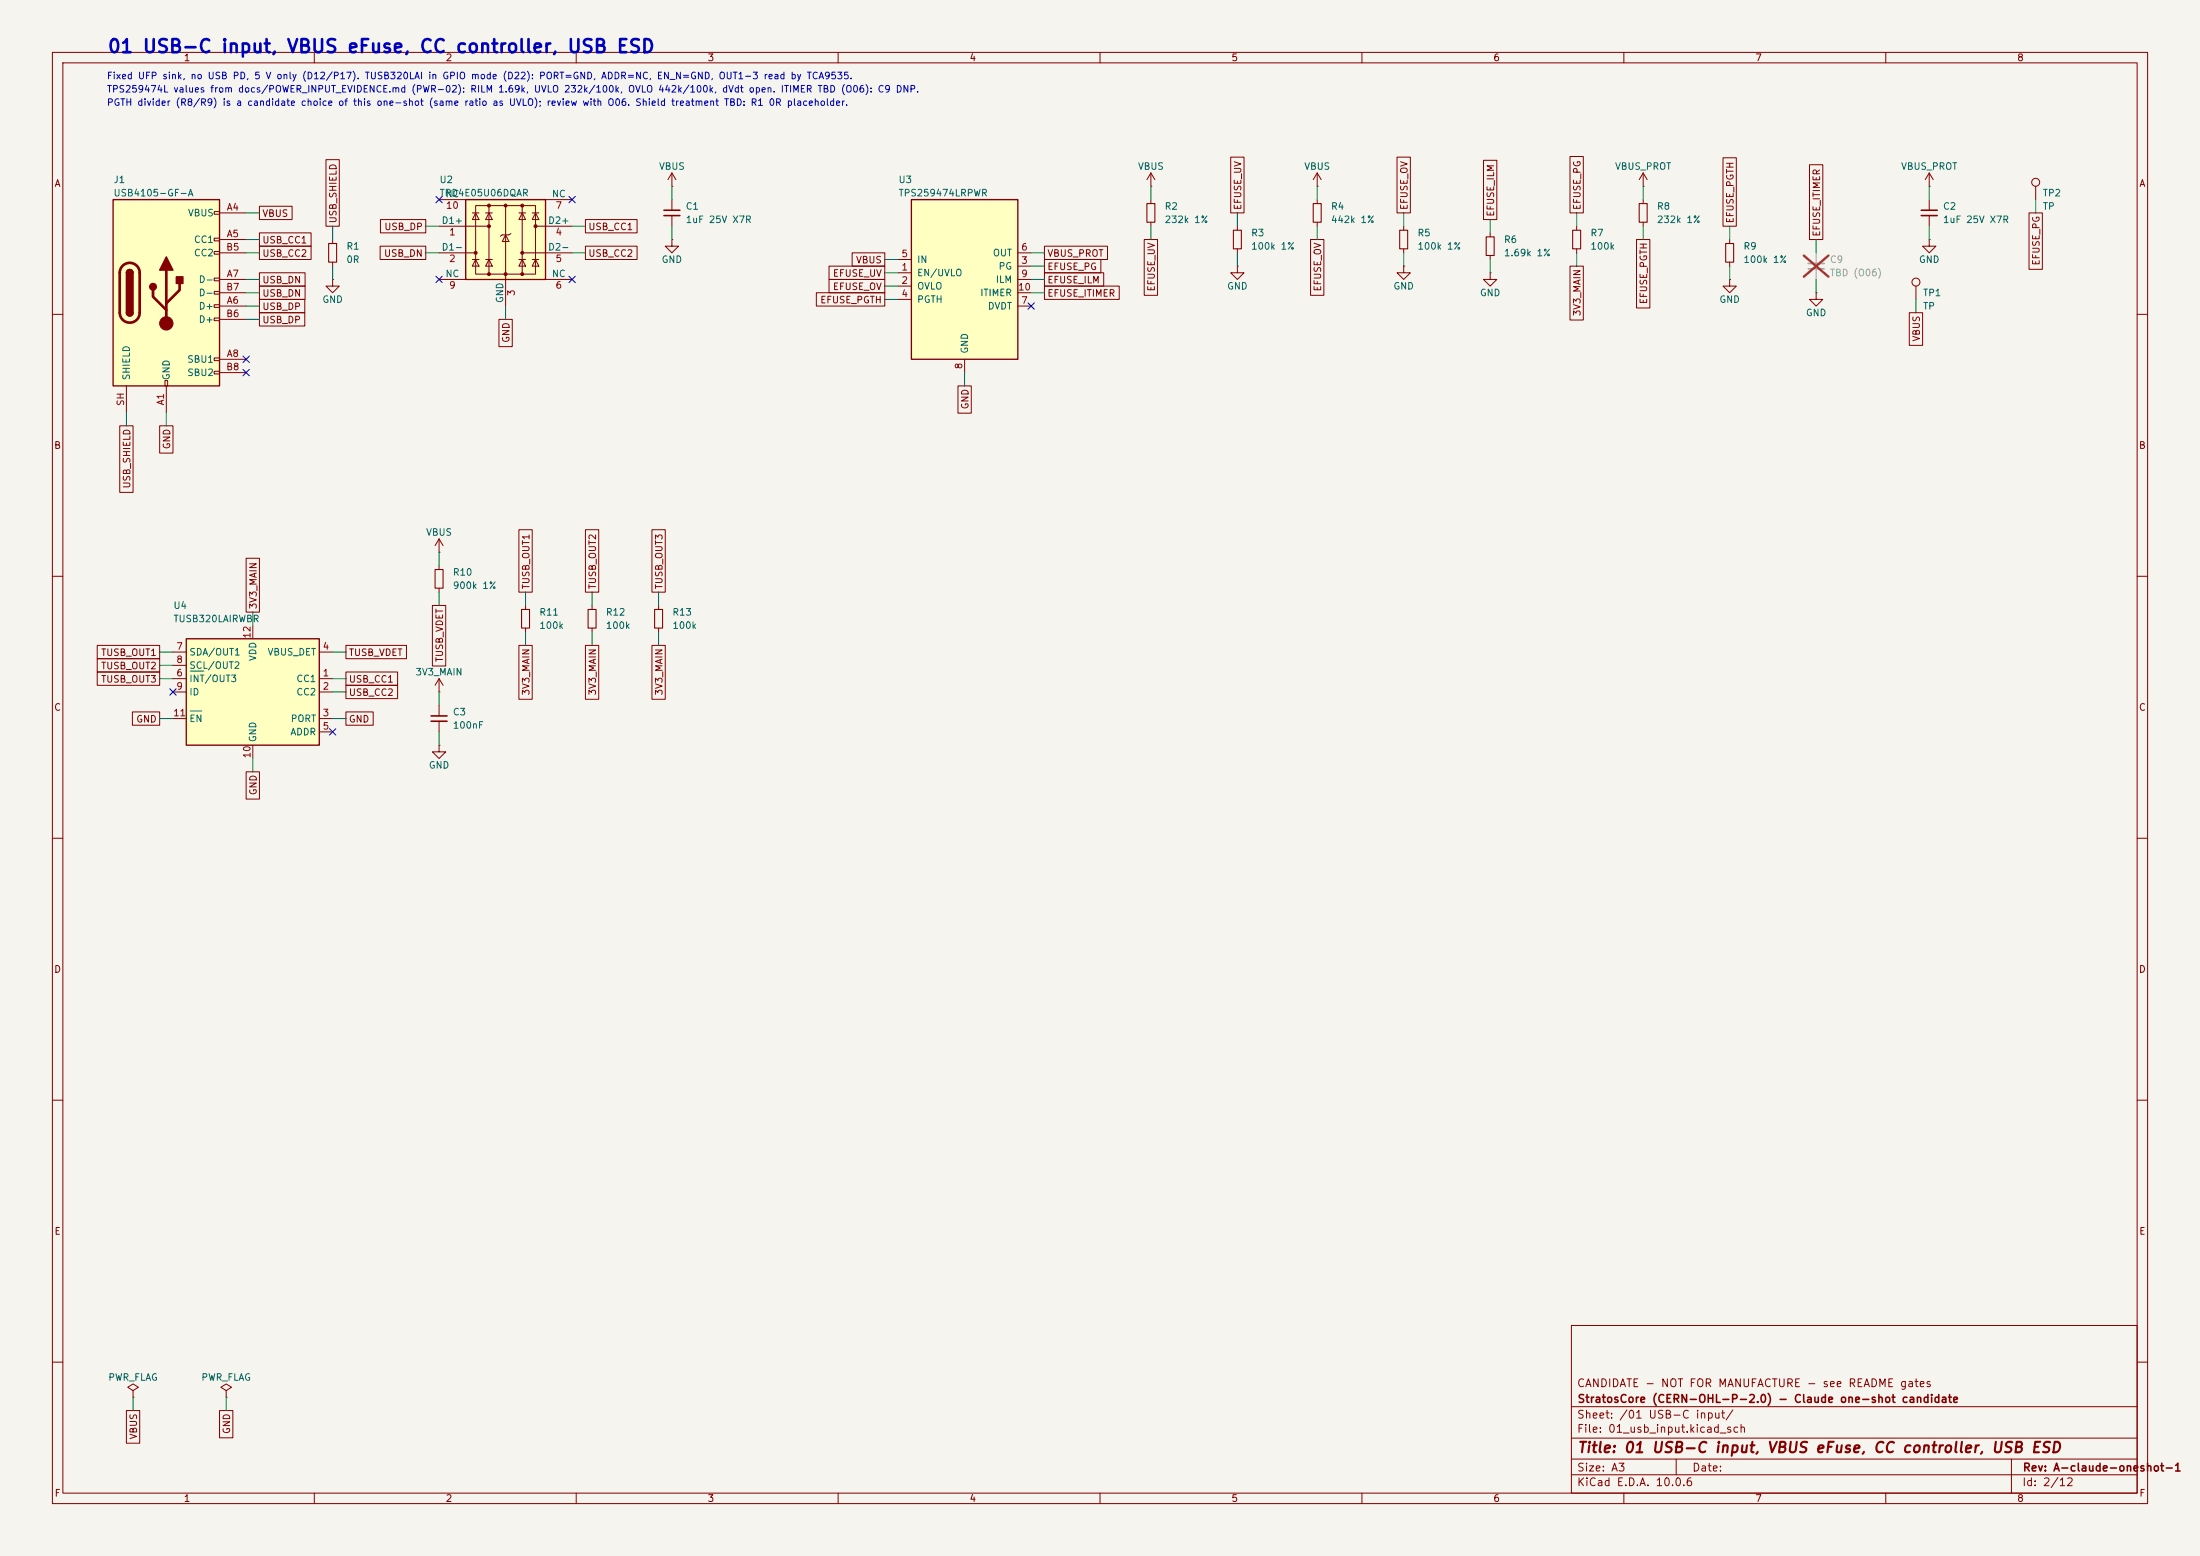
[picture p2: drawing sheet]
<svg xmlns="http://www.w3.org/2000/svg" width="420mm" height="297mm" viewBox="0 0 420 297" stroke-linecap="round" stroke-linejoin="round" font-family="sans-serif">
<path d="M0 0h420v297h-420z" fill="#f5f4ef" stroke="#f5f4ef" stroke-width=".19"/>
<g fill="none" stroke="#840000" stroke-width=".19">
<path d="M10 10h400v277h-400zM12 12h396v273h-396zM60 10v2M110 10v2M160 10v2M210 10v2M260 10v2M310 10v2M360 10v2M128.3 38.1v2M388.6 35.6v2.5M63.5 53.3v1.3h1.3l-1.3 1.3-1.3-1.3h1.3"/>
<path d="M63.5 53.3h.1M128.3 45.7v1.3h1.2l-1.2 1.3-1.3-1.3h1.3M128.3 45.7h.1M128.3 41.1v2.1M236.2 43.2v.7M236.2 47.5v.8M10 60h2M408 60h2M10 110h2M408 110h2M10 160h2M408 160h2"/>
<path d="M10 210h2M408 210h2M300 253h108v32h-108zM10 260h2M300 278.5h108M300 274.5h108M300 268.5h108M320 278.5v3M384 278.5v6.5M408 260h2M60 285v2M110 285v2"/>
<path d="M160 285v2M210 285v2M260 285v2M300 281.5h108M310 285v2M360 285v2"/>
<circle cx="388.6" cy="34.8" r=".76"/>
</g>
<path d="M235.5 43.9h1.5v3.6h-1.5z" fill="none" stroke="#840000" stroke-width=".2"/>
<path d="M126.7 40.1h3.1M126.7 41.1h3.1" fill="none" stroke="#840000" stroke-width=".3"/>
<path d="M88.9 38.1h15.2v15.2h-15.2z" fill="#ffffc2"/>
<g fill="none" stroke="#840000" stroke-width=".19">
<path d="M83.8 38.1h5.1M90.8 39.2h11.4v13.1h-11.4zM93.3 39.2v13.1M96.5 39.2v19.2M99.7 39.2v13.1M104.1 38.1h5.1M313.7 35.6h.1M313.7 33l-.8 1.3M313.7 33l.8 1.3M313.7 33v2.6M63.5 45.7v.8M63.5 50v.8"/>
<path d="M83.8 43.2h9.5M83.8 48.3h7M83.8 53.3h5.1M90.2 40.6h1.2M90.2 49.5h1.2M90.8 40.6l.6 1.3h-1.2zM90.8 49.5l.6 1.3h-1.2zM92.7 40.6h1.3M92.7 49.5h1.3M93.3 40.6l.7 1.3h-1.3zM93.3 49.5l.7 1.3h-1.3zM96.5 44.8l.7 1.3h-1.3z"/>
<path d="M97.5 44.6l-.3 .2h-1.3l-.4 .3M99.1 40.6h1.2M99.1 49.5h1.2M99.7 40.6l.6 1.3h-1.2zM99.7 49.5l.6 1.3h-1.2zM99.7 48.3h9.5M101.6 40.6h1.3M101.6 49.5h1.3M102.2 40.6l.7 1.3h-1.3zM102.2 49.5l.7 1.3h-1.3zM102.2 43.2h7M104.1 53.3h5.1"/>
<path d="M330.2 45.7v.8M330.2 50v.8"/>
</g>
<path d="M88.9 38.1h15.2v15.2h-15.2z" fill="none" stroke="#840000" stroke-width=".25"/>
<g fill="#840000" stroke="#840000" stroke-width=".19">
<circle cx="90.8" cy="48.3" r=".28"/>
<circle cx="93.3" cy="39.2" r=".28"/>
<circle cx="93.3" cy="43.2" r=".28"/>
<circle cx="93.3" cy="52.3" r=".28"/>
<circle cx="96.5" cy="39.2" r=".28"/>
<circle cx="96.5" cy="52.3" r=".28"/>
<circle cx="99.7" cy="39.2" r=".28"/>
<circle cx="99.7" cy="48.3" r=".28"/>
<circle cx="99.7" cy="52.3" r=".28"/>
<circle cx="102.2" cy="43.2" r=".28"/>
</g>
<path d="M62.7 46.5h1.6v3.5h-1.6zM329.4 46.5h1.6v3.5h-1.6z" fill="none" stroke="#840000" stroke-width=".2"/>
<path d="M35.6 121.9h25.4v20.3h-25.4z" fill="#ffffc2"/>
<path d="M35.6 121.9h25.4v20.3h-25.4z" fill="none" stroke="#840000" stroke-width=".25"/>
<g fill="none" stroke="#840000" stroke-width=".19">
<path d="M128.3 35.6h.1M128.3 33l-.8 1.3M128.3 33l.7 1.3M128.3 33v2.6M219.7 35.6h.1M219.7 33l-.8 1.3M219.7 33l.8 1.3M219.7 33v2.6M219.7 38.1v.8M368.3 35.6h.1M368.3 33v2.6M368.3 38.1v2"/>
<path d="M368.3 33l-.8 1.3M368.3 33l.8 1.3M219.7 42.4v.8M236.2 50.8v1.3h1.3l-1.3 1.2-1.3-1.2h1.3M236.2 50.8h.1M268 43.2v.7M268 47.5v.8M284.5 52.1v1.2h1.2l-1.2 1.3-1.3-1.3h1.3M284.5 52.1h.1M284.5 44.5v.7M284.5 48.8v.7M330.2 53.3v1.3h1.3l-1.3 1.3-1.3-1.3h1.3"/>
<path d="M330.2 53.3h.1M346.7 55.9v1.3h1.3l-1.3 1.2-1.3-1.2h1.3M346.7 55.9h.1M365.8 54.6v2.6M368.3 45.7v1.3h1.3l-1.3 1.3-1.3-1.3h1.3M368.3 45.7h.1M368.3 41.1v2.1M48.3 119.4v2.5M83.8 105.4h.1M83.8 102.9v2.5M83.8 108v.7M83.8 112.3v.7"/>
<path d="M83.8 102.9l-.7 1.2M83.8 102.9l.8 1.2M100.3 115.6v.7M100.3 119.9v.8M113 115.6v.7M113 119.9v.8M125.7 115.6v.7M125.7 119.9v.8M33 129.5h2.6M33 132.1h2.6M33 137.2h2.6M33 124.5h2.6"/>
<path d="M33 127h2.6M61 129.5h2.5M61 132.1h2.5M61 137.2h2.5M61 124.5h2.5M61 139.7h2.5M83.8 132.1h.1M83.8 129.5v2.6M83.8 134.6v2.1M83.8 137.7v2M83.8 129.5l-.7 1.3M83.8 129.5l.8 1.3"/>
<path d="M48.3 142.2v2.6M83.8 142.2v1.3h1.3l-1.3 1.3-1.3-1.3h1.3M83.8 142.2h.1M25.4 265.4l1-.6-1-.6-1 .6 1 .6v1.3M25.4 266.7h.1"/>
<circle cx="365.8" cy="53.8" r=".76"/>
</g>
<path d="M36.3 128.1h2.6M36.3 135.7h2.2" fill="none" stroke="#006464" stroke-width=".19"/>
<path d="M218.9 38.9h1.6v3.5h-1.6zM267.2 43.9h1.5v3.6h-1.5zM283.7 45.2h1.5v3.6h-1.5zM83.1 108.7h1.5v3.6h-1.5zM99.6 116.3h1.5v3.6h-1.5zM112.3 116.3h1.5v3.6h-1.5zM125 116.3h1.5v3.6h-1.5z" fill="none" stroke="#840000" stroke-width=".2"/>
<path d="M345.2 50.3h3M345.2 51.3h3" fill="none" stroke="#9c9b98" stroke-width=".3"/>
<path d="M346.7 48.3v2M346.7 51.3v2" fill="none" stroke="#9c9b98" stroke-width=".19"/>
<path d="M344.4 48.8l4.7 4M349.1 48.8l-4.7 4" fill="none" stroke="#e12e31" stroke-width=".46"/>
<path d="M366.8 40.1h3M366.8 41.1h3M82.3 136.7h3M82.3 137.7h3" fill="none" stroke="#840000" stroke-width=".3"/>
<path d="M174 38.1h20.3v30.5h-20.3z" fill="#ffffc2"/>
<path d="M174 38.1h20.3v30.5h-20.3z" fill="none" stroke="#840000" stroke-width=".25"/>
<path d="M171.4 52.1h2.6M171.4 54.6h2.6M171.4 57.2h2.6M171.4 49.5h2.6M194.3 50.8h2.5M194.3 48.3h2.5M194.3 58.4h2.5M194.3 53.3h2.5M194.3 55.9h2.5M184.1 68.6v2.5M43.2 265.4l1-.6-1-.6-1 .6 1 .6v1.3M43.2 266.7h.1" fill="none" stroke="#840000" stroke-width=".19"/>
<path d="M21.6 38.1h20.3v35.6h-20.3z" fill="#ffffc2"/>
<g fill="none" stroke="#840000" stroke-width=".19">
<path d="M49.5 39.4h6.3v2.5h-6.3zM62.2 30.5h2.6v12.7h-2.6zM234.9 30h2.6v10.6h-2.6zM251.5 35.6h.1M251.5 33l-.8 1.3M251.5 33l.7 1.3M251.5 33v2.6M251.5 38.1v.8M266.7 30h2.5v10.6h-2.5zM283.2 30.6h2.6v11.3h-2.6zM299.7 29.9h2.6v10.7h-2.6zM313.7 38.1v.8"/>
<path d="M328.9 30.1h2.6v13.1h-2.6zM345.4 31.4h2.6v14.3h-2.6zM40.9 40.4h1v.5h-1zM40.9 45.5h1v.5h-1zM40.9 48h1v.5h-1zM40.9 53.1h1v.5h-1zM40.9 55.6h1v.5h-1zM40.9 58.2h1v.5h-1zM41.9 40.6h5.1M41.9 45.7h5.1M41.9 58.4h5.1M41.9 53.3h5.1"/>
<path d="M41.9 48.3h5.1M41.9 55.9h5.1M49.5 54.6h8.7v2.6h-8.7zM49.5 52.1h8.7v2.5h-8.7zM49.5 57.1h8.7v2.6h-8.7zM49.5 59.7h8.7v2.5h-8.7zM49.5 47h9.9v2.5h-9.9zM49.5 44.4h9.9v2.6h-9.9zM72.6 47h8.7v2.5h-8.7zM72.6 41.9h8.7v2.6h-8.7zM111.8 47h9.8v2.5h-9.8zM111.8 41.9h9.8v2.6h-9.8z"/>
<path d="M155.8 55.9h13.1v2.5h-13.1zM158.3 53.3h10.6v2.6h-10.6zM158.3 50.8h10.6v2.5h-10.6zM162.7 48.3h6.2v2.5h-6.2zM199.4 52.1h11.3v2.5h-11.3zM199.4 49.5h10.8v2.6h-10.8zM199.4 47h12v2.5h-12zM199.4 54.6h14.3v2.6h-14.3zM218.4 45.7h2.6v10.7h-2.6zM250.2 45.7h2.5v10.7h-2.5zM251.5 42.4v.8M268 50.8v1.3h1.2l-1.2 1.2-1.3-1.2h1.3"/>
<path d="M268 50.8h.1M299.7 50.8h2.6v10.3h-2.6zM301 43.2v.7M301 47.5v.8M312.4 45.7h2.6v13.1h-2.6zM313.7 42.4v.8M364.5 59.7h2.5v6.2h-2.5zM387.3 40.6h2.6v10.8h-2.6zM24.1 73.7v5M31.5 72.6h.5v1.1h-.5zM31.7 73.7v5M40.9 60.7h1v.5h-1z"/>
<path d="M40.9 68.3h1v.5h-1zM40.9 70.9h1v.5h-1zM41.9 68.6h5.1M41.9 61h5.1M41.9 71.1h5.1M95.2 61h2.6v5.2h-2.6zM182.9 73.7h2.5v5.2h-2.5zM22.9 81.3h2.5v12.7h-2.5zM30.5 81.3h2.5v5.2h-2.5zM47 106.6h2.5v10.2h-2.5zM82.5 115.6h2.6v11.5h-2.6zM99.1 101.1h2.5v11.9h-2.5z"/>
<path d="M111.8 101.1h2.5v11.9h-2.5zM124.5 101.1h2.5v11.9h-2.5zM18.6 128.3h11.9v2.5h-11.9zM18.6 123.2h11.9v2.5h-11.9zM18.6 125.7h11.9v2.6h-11.9zM25.3 135.9h5.2v2.5h-5.2zM66 130.8h9.9v2.6h-9.9zM66 135.9h5.2v2.5h-5.2zM66 123.2h11.6v2.5h-11.6zM66 128.3h9.9v2.5h-9.9zM99.1 123.2h2.5v10.3h-2.5zM111.8 123.2h2.5v10.3h-2.5z"/>
<path d="M124.5 123.2h2.5v10.3h-2.5zM47 147.3h2.5v5.2h-2.5zM24.1 269.2h2.6v6.3h-2.6zM41.9 269.2h2.6v5.2h-2.6z"/>
</g>
<path d="M21.6 38.1h20.3v35.6h-20.3zM24.1 52.1a.64 .64 0 0 1 .7-.7 .64 .64 0 0 1 .6 .7M24.1 59.7a.64 .64 0 0 0 .7 .6 .64 .64 0 0 0 .6-.6" fill="none" stroke="#840000" stroke-width=".25"/>
<path d="M23.4 50.7a1.9 1.9 0 0 1 2.1-.4 1.9 1.9 0 0 1 1.2 1.8v7.6a1.91 1.91 0 0 1-1.9 1.9 1.91 1.91 0 0 1-1.9-1.9v-7.8l.1-.6zM29.2 55.4v1.2l2.5 2.6M31.7 51.6v10.1M34.3 54.1v1.3l-2.6 2.5" fill="none" stroke="#840000" stroke-width=".51"/>
<g fill="#840000" stroke="#840000" stroke-width=".25">
<path d="M24.1 52.1h1.3v7.6h-1.3z"/>
<path d="M24.3 51.6a.64 .64 0 0 1 .7-.1 .64 .64 0 0 1 .4 .6h-1.3z"/>
<path d="M24.1 59.7h1.3a.64 .64 0 0 1-.6 .6 .64 .64 0 0 1-.7-.6z"/>
<path d="M31.7 49l1.3 2.6h-2.5z"/>
<path d="M33.7 52.8h1.2v1.3h-1.2z"/>
<circle cx="29.2" cy="54.7" r=".63"/>
</g>
<circle cx="31.7" cy="61.7" r="1.27" fill="#840000" stroke="#840000" stroke-width=".19"/>
<path d="M250.7 38.9h1.5v3.5h-1.5zM312.9 38.9h1.6v3.5h-1.6zM300.2 43.9h1.6v3.6h-1.6z" fill="none" stroke="#840000" stroke-width=".2"/>
<g fill="none" stroke="#009600" stroke-width=".19">
<path d="M128.3 35.6v2.5M219.7 35.6v2.5M251.5 35.6v2.5M313.7 35.6v2.5M368.3 35.6v2.5M388.6 38.1v2.5M47 48.3h2.5M47 55.9h2.5M47 53.3h2.5M47 45.7h2.5M47 40.6h2.5M47 58.4h2.5"/>
<path d="M63.5 43.2v2.5M63.5 50.8v2.5M81.3 48.3h2.5M81.3 43.2h2.5M96.5 58.4v2.6M109.2 48.3h2.6M109.2 43.2h2.6M128.3 43.2v2.5M168.9 54.6h2.5M168.9 52.1h2.5M168.9 57.2h2.5M168.9 49.5h2.5"/>
<path d="M196.8 48.3h2.6M196.8 55.9h2.6M196.8 53.3h2.6M196.8 50.8h2.6M219.7 43.2v2.5M236.2 40.6v2.6M236.2 48.3v2.5M251.5 43.2v2.5M268 40.6v2.6M268 48.3v2.5M284.5 41.9v2.6M284.5 49.5v2.6"/>
<path d="M301 40.6v2.6M301 48.3v2.5M313.7 43.2v2.5M330.2 43.2v2.5M330.2 50.8v2.5M346.7 45.7v2.6M346.7 53.3v2.6M365.8 57.2v2.5M368.3 43.2v2.5M24.1 78.7v2.6M31.7 78.7v2.6M47 61h2.5"/>
<path d="M184.1 71.1v2.6M48.3 116.8v2.6M83.8 105.4v2.6M83.8 113v2.6M100.3 113v2.6M113 113v2.6M125.7 113v2.6M30.5 129.5h2.5M30.5 137.2h2.5M30.5 127h2.5M30.5 124.5h2.5M63.5 129.5h2.5"/>
<path d="M63.5 137.2h2.5M63.5 124.5h2.5M63.5 132.1h2.5M83.8 132.1v2.5M83.8 139.7v2.5M100.3 120.7v2.5M113 120.7v2.5M125.7 120.7v2.5M48.3 144.8v2.5M25.4 266.7v2.5M43.2 266.7v2.5"/>
</g>
<g fill="none" stroke="#000084" stroke-width=".19">
<path d="M83.2 37.5l1.2 1.2M84.4 37.5l-1.2 1.2M108.6 37.5l1.2 1.2M109.8 37.5l-1.2 1.2M83.2 52.7l1.2 1.2M84.4 52.7l-1.2 1.2M108.6 52.7l1.2 1.2M109.8 52.7l-1.2 1.2M196.2 57.8l1.3 1.2M197.5 57.8l-1.3 1.2M46.4 68l1.2 1.2M46.4 70.5l1.2 1.2"/>
<path d="M47.6 68l-1.2 1.2M47.6 70.5l-1.2 1.2M32.4 131.5l1.2 1.2M33.6 131.5l-1.2 1.2M62.9 139.1l1.2 1.2M64.1 139.1l-1.2 1.2"/>
</g>
<text font-size="2.5" fill="#0000c2" x="20.4" y="10.7">01 USB-C input, VBUS eFuse, CC controller, USB ESD</text>
<text font-size="2" fill="#840000" x="301" y="277.8">Title: 01 USB-C input, VBUS eFuse, CC controller, USB ESD</text>
<g font-size="1.5" fill="#840000">
<text x="300.9" y="265.1">CANDIDATE - NOT FOR MANUFACTURE - see README gates</text>
<text x="301" y="268.1">StratosCore (CERN-OHL-P-2.0) - Claude one-shot candidate</text>
<text x="300.9" y="273.8">File: 01_usb_input.kicad_sch</text>
<text x="300.9" y="271.1">Sheet: /01 USB-C input/</text>
<text x="300.9" y="281.2">Size: A3</text>
<text x="322.9" y="281.2">Date:</text>
<text x="386" y="281.2">Rev: A-claude-oneshot-1</text>
<text x="300.9" y="284">KiCad E.D.A. 10.0.6</text>
<text x="385.9" y="284">Id: 2/12</text>
</g>
<g font-size="1.3" fill="#840000">
<text x="35" y="12">1</text>
<text x="85" y="12">2</text>
<text x="135" y="12">3</text>
<text x="185" y="12">4</text>
<text x="235" y="12">5</text>
<text x="285" y="12">6</text>
<text x="335" y="12">7</text>
<text x="385" y="12">8</text>
<text x="10.3" y="36">A</text>
<text x="408.3" y="36">A</text>
<text x="50" y="41.7">VBUS</text>
<text x="237.3" y="40.2" transform="rotate(-90 237.3 40.2)">EFUSE_UV</text>
<text x="269" y="40.2" transform="rotate(-90 269 40.2)">EFUSE_OV</text>
<text x="285.5" y="41.5" transform="rotate(-90 285.5 41.5)">EFUSE_ILM</text>
<text x="302" y="40.2" transform="rotate(-90 302 40.2)">EFUSE_PG</text>
<text x="50" y="46.8">USB_CC1</text>
<text x="64.6" y="42.7" transform="rotate(-90 64.6 42.7)">USB_SHIELD</text>
<text x="73.3" y="44.2">USB_DP</text>
<text x="112.2" y="44.2">USB_CC1</text>
<text x="331.3" y="42.7" transform="rotate(-90 331.3 42.7)">EFUSE_PGTH</text>
<text x="347.8" y="45.3" transform="rotate(-90 347.8 45.3)">EFUSE_ITIMER</text>
<text x="50" y="49.3">USB_CC2</text>
<text x="73.2" y="49.3">USB_DN</text>
<text x="112.2" y="49.3">USB_CC2</text>
<text x="158.9" y="53.1">EFUSE_UV</text>
<text x="163.3" y="50.6">VBUS</text>
<text x="199.8" y="51.9">EFUSE_PG</text>
<text x="199.8" y="49.3">VBUS_PROT</text>
<text x="389.7" y="50.8" transform="rotate(-90 389.7 50.8)">EFUSE_PG</text>
<text x="50" y="56.9">USB_DN</text>
<text x="50" y="54.4">USB_DN</text>
<text x="50" y="59.5">USB_DP</text>
<text x="156.5" y="58.2">EFUSE_PGTH</text>
<text x="158.9" y="55.7">EFUSE_OV</text>
<text x="199.8" y="54.4">EFUSE_ILM</text>
<text x="199.8" y="56.9">EFUSE_ITIMER</text>
<text x="220.8" y="55.7" transform="rotate(-90 220.8 55.7)">EFUSE_UV</text>
<text x="252.5" y="55.7" transform="rotate(-90 252.5 55.7)">EFUSE_OV</text>
<text x="314.7" y="58.2" transform="rotate(-90 314.7 58.2)">EFUSE_PGTH</text>
<text x="50" y="62">USB_DP</text>
<text x="97.6" y="65.5" transform="rotate(-90 97.6 65.5)">GND</text>
<text x="302" y="60.5" transform="rotate(-90 302 60.5)">3V3_MAIN</text>
<text x="366.8" y="65.3" transform="rotate(-90 366.8 65.3)">VBUS</text>
<text x="185.2" y="78.2" transform="rotate(-90 185.2 78.2)">GND</text>
<text x="10.2" y="86">B</text>
<text x="32.8" y="85.9" transform="rotate(-90 32.8 85.9)">GND</text>
<text x="408.2" y="86">B</text>
<text x="25.2" y="93.4" transform="rotate(-90 25.2 93.4)">USB_SHIELD</text>
<text x="101.4" y="112.6" transform="rotate(-90 101.4 112.6)">TUSB_OUT1</text>
<text x="114.1" y="112.6" transform="rotate(-90 114.1 112.6)">TUSB_OUT2</text>
<text x="126.8" y="112.6" transform="rotate(-90 126.8 112.6)">TUSB_OUT3</text>
<text x="49.3" y="116.4" transform="rotate(-90 49.3 116.4)">3V3_MAIN</text>
<text x="19.2" y="125.5">TUSB_OUT1</text>
<text x="66.5" y="125.5">TUSB_VDET</text>
<text x="19.2" y="130.6">TUSB_OUT3</text>
<text x="19.2" y="128.1">TUSB_OUT2</text>
<text x="66.5" y="130.6">USB_CC1</text>
<text x="84.9" y="126.5" transform="rotate(-90 84.9 126.5)">TUSB_VDET</text>
<text x="10.2" y="136">C</text>
<text x="66.5" y="133.1">USB_CC2</text>
<text x="101.4" y="132.8" transform="rotate(-90 101.4 132.8)">3V3_MAIN</text>
<text x="114.1" y="132.8" transform="rotate(-90 114.1 132.8)">3V3_MAIN</text>
<text x="126.8" y="132.8" transform="rotate(-90 126.8 132.8)">3V3_MAIN</text>
<text x="408.2" y="136">C</text>
<text x="25.9" y="138.2">GND</text>
<text x="66.5" y="138.2">GND</text>
<text x="49.3" y="151.9" transform="rotate(-90 49.3 151.9)">GND</text>
<text x="10.2" y="186">D</text>
<text x="408.2" y="186">D</text>
<text x="10.3" y="236">E</text>
<text x="408.3" y="236">E</text>
<text x="26.5" y="274.8" transform="rotate(-90 26.5 274.8)">VBUS</text>
<text x="44.2" y="273.8" transform="rotate(-90 44.2 273.8)">GND</text>
<text x="10.3" y="286">F</text>
<text x="35" y="287">1</text>
<text x="85" y="287">2</text>
<text x="135" y="287">3</text>
<text x="185" y="287">4</text>
<text x="235" y="287">5</text>
<text x="285" y="287">6</text>
<text x="335" y="287">7</text>
<text x="385" y="287">8</text>
<text x="408.3" y="286">F</text>
</g>
<g font-size="1.3" fill="#0000c2">
<text x="20.3" y="15.4">Fixed UFP sink, no USB PD, 5 V only (D12/P17). TUSB320LAI in GPIO mode (D22): PORT=GND, ADDR=NC, EN_N=GND, OUT1-3 read by TCA9535.</text>
<text x="20.3" y="18">TPS259474L values from docs/POWER_INPUT_EVIDENCE.md (PWR-02): RILM 1.69k, UVLO 232k/100k, OVLO 442k/100k, dVdt open. ITIMER TBD (O06): C9 DNP.</text>
<text x="20.3" y="20.5">PGTH divider (R8/R9) is a candidate choice of this one-shot (same ratio as UVLO); review with O06. Shield treatment TBD: R1 0R placeholder.</text>
</g>
<g font-size="1.3" fill="#006464">
<text x="21.6" y="35.3">J1</text>
<text x="83.8" y="35.3">U2</text>
<text x="125.7" y="32.7">VBUS</text>
<text x="171.4" y="35.3">U3</text>
<text x="217.1" y="32.7">VBUS</text>
<text x="248.9" y="32.7">VBUS</text>
<text x="308.2" y="32.7">VBUS_PROT</text>
<text x="362.8" y="32.7">VBUS_PROT</text>
<text x="21.6" y="37.8">USB4105-GF-A</text>
<text x="35.8" y="41.6">VBUS</text>
<text x="83.8" y="37.8">TPD4E05U06DQAR</text>
<text x="84.9" y="38">NC</text>
<text x="105.3" y="38">NC</text>
<text x="130.8" y="40.3">C1</text>
<text x="171.4" y="37.8">TPS259474LRPWR</text>
<text x="222.2" y="40.3">R2</text>
<text x="254" y="40.3">R4</text>
<text x="316.2" y="40.3">R8</text>
<text x="370.8" y="40.3">C2</text>
<text x="389.9" y="37.8">TP2</text>
<text x="389.9" y="40.3">TP</text>
<text x="36.9" y="46.7">CC1</text>
<text x="66" y="48">R1</text>
<text x="84.2" y="43">D1+</text>
<text x="104.5" y="43">D2+</text>
<text x="130.8" y="42.9">1uF 25V X7R</text>
<text x="222.2" y="42.9">232k 1%</text>
<text x="238.7" y="45.4">R3</text>
<text x="238.7" y="48">100k 1%</text>
<text x="254" y="42.9">442k 1%</text>
<text x="270.5" y="45.4">R5</text>
<text x="270.5" y="48">100k 1%</text>
<text x="287" y="46.7">R6</text>
<text x="303.5" y="45.4">R7</text>
<text x="303.5" y="48">100k</text>
<text x="316.2" y="42.9">232k 1%</text>
<text x="332.7" y="48">R9</text>
<text x="370.8" y="42.9">1uF 25V X7R</text>
<text x="36.9" y="49.2">CC2</text>
<text x="66" y="50.5">0R</text>
<text x="84.2" y="48.1">D1-</text>
<text x="84.9" y="53.2">NC</text>
<text x="104.5" y="48.1">D2-</text>
<text x="105.3" y="53.2">NC</text>
<text x="126.2" y="50.5">GND</text>
<text x="175" y="53">EN/UVLO</text>
<text x="175" y="50.5">IN</text>
<text x="189.4" y="49.2">OUT</text>
<text x="190.5" y="51.8">PG</text>
<text x="287" y="49.2">1.69k 1%</text>
<text x="332.7" y="50.5">100k 1%</text>
<text x="366.2" y="50.5">GND</text>
<text x="37.8" y="59.4">D+</text>
<text x="37.8" y="54.3">D-</text>
<text x="37.8" y="56.8">D-</text>
<text x="61.4" y="58.1">GND</text>
<text x="96.4" y="57.9" transform="rotate(-90 96.4 57.9)">GND</text>
<text x="175" y="55.6">OVLO</text>
<text x="175" y="58.1">PGTH</text>
<text x="187" y="56.8">ITIMER</text>
<text x="188.5" y="59.4">DVDT</text>
<text x="190" y="54.3">ILM</text>
<text x="234.2" y="55.6">GND</text>
<text x="265.9" y="55.6">GND</text>
<text x="282.4" y="56.8">GND</text>
<text x="328.1" y="58.1">GND</text>
<text x="367" y="56.8">TP1</text>
<text x="367" y="59.4">TP</text>
<text x="37.8" y="61.9">D+</text>
<text x="344.6" y="60.7">GND</text>
<text x="35.6" y="69.5">SBU1</text>
<text x="185.1" y="67.6" transform="rotate(-90 185.1 67.6)">GND</text>
<text x="25.1" y="72.7" transform="rotate(-90 25.1 72.7)">SHIELD</text>
<text x="32.7" y="72.7" transform="rotate(-90 32.7 72.7)">GND</text>
<text x="35.6" y="72.1">SBU2</text>
<text x="81.2" y="102.6">VBUS</text>
<text x="86.3" y="110.2">R10</text>
<text x="86.3" y="112.7">900k 1%</text>
<text x="33" y="116.5">U4</text>
<text x="33" y="119.1">TUSB320LAIRWBR</text>
<text x="102.9" y="117.8">R11</text>
<text x="115.6" y="117.8">R12</text>
<text x="128.3" y="117.8">R13</text>
<text x="36" y="125.4">SDA/OUT1</text>
<text x="51" y="125.4">VBUS_DET</text>
<text x="102.9" y="120.3">100k</text>
<text x="115.6" y="120.3">100k</text>
<text x="128.3" y="120.3">100k</text>
<text x="36" y="130.5">INT/OUT3</text>
<text x="36" y="128">SCL/OUT2</text>
<text x="49.2" y="126.3" transform="rotate(-90 49.2 126.3)">VDD</text>
<text x="56.5" y="130.5">CC1</text>
<text x="79.2" y="129.2">3V3_MAIN</text>
<text x="36" y="133">ID</text>
<text x="56.5" y="133">CC2</text>
<text x="86.3" y="136.9">C3</text>
<text x="36" y="138.1">EN</text>
<text x="49.2" y="141.8" transform="rotate(-90 49.2 141.8)">GND</text>
<text x="55.3" y="140.7">ADDR</text>
<text x="55.4" y="138.1">PORT</text>
<text x="86.3" y="139.4">100nF</text>
<text x="81.8" y="147">GND</text>
<text x="20.6" y="263.9">PWR_FLAG</text>
<text x="38.3" y="263.9">PWR_FLAG</text>
</g>
<g font-size="1.3" fill="#a90000">
<text x="43.2" y="40.5">A4</text>
<text x="85" y="40.2">10</text>
<text x="105.9" y="40.2">7</text>
<text x="43.2" y="45.6">A5</text>
<text x="85.6" y="45.2">1</text>
<text x="105.9" y="45.2">4</text>
<text x="43.1" y="48.1">B5</text>
<text x="43.2" y="53.2">A7</text>
<text x="85.6" y="50.3">2</text>
<text x="105.9" y="50.3">5</text>
<text x="172" y="51.9">1</text>
<text x="172" y="49.4">5</text>
<text x="194.8" y="50.7">3</text>
<text x="194.8" y="48.1">6</text>
<text x="194.8" y="53.2">9</text>
<text x="43.1" y="55.7">B7</text>
<text x="43.2" y="58.3">A6</text>
<text x="85.6" y="55.4">9</text>
<text x="98.6" y="56.6" transform="rotate(-90 98.6 56.6)">3</text>
<text x="105.9" y="55.4">6</text>
<text x="172" y="54.5">2</text>
<text x="172" y="57">4</text>
<text x="194.2" y="55.7">10</text>
<text x="194.8" y="58.3">7</text>
<text x="43.1" y="60.8">B6</text>
<text x="43.1" y="71">B8</text>
<text x="43.2" y="68.4">A8</text>
<text x="184" y="70.6" transform="rotate(-90 184 70.6)">8</text>
<text x="24" y="77.6" transform="rotate(-90 24 77.6)">SH</text>
<text x="31.6" y="77.5" transform="rotate(-90 31.6 77.5)">A1</text>
<text x="33.6" y="124.3">7</text>
<text x="48.1" y="122" transform="rotate(-90 48.1 122)">12</text>
<text x="61.5" y="124.3">4</text>
<text x="33.6" y="129.4">6</text>
<text x="33.6" y="126.9">8</text>
<text x="33.6" y="131.9">9</text>
<text x="61.5" y="129.4">1</text>
<text x="61.5" y="131.9">2</text>
<text x="33" y="137">11</text>
<text x="61.5" y="137">3</text>
<text x="61.5" y="139.6">5</text>
<text x="48.1" y="144.8" transform="rotate(-90 48.1 144.8)">10</text>
</g>
<g font-size="1.3" fill="#939391">
<text x="349.2" y="50.5">C9</text>
<text x="349.2" y="53">TBD (O06)</text>
</g>
</svg>
